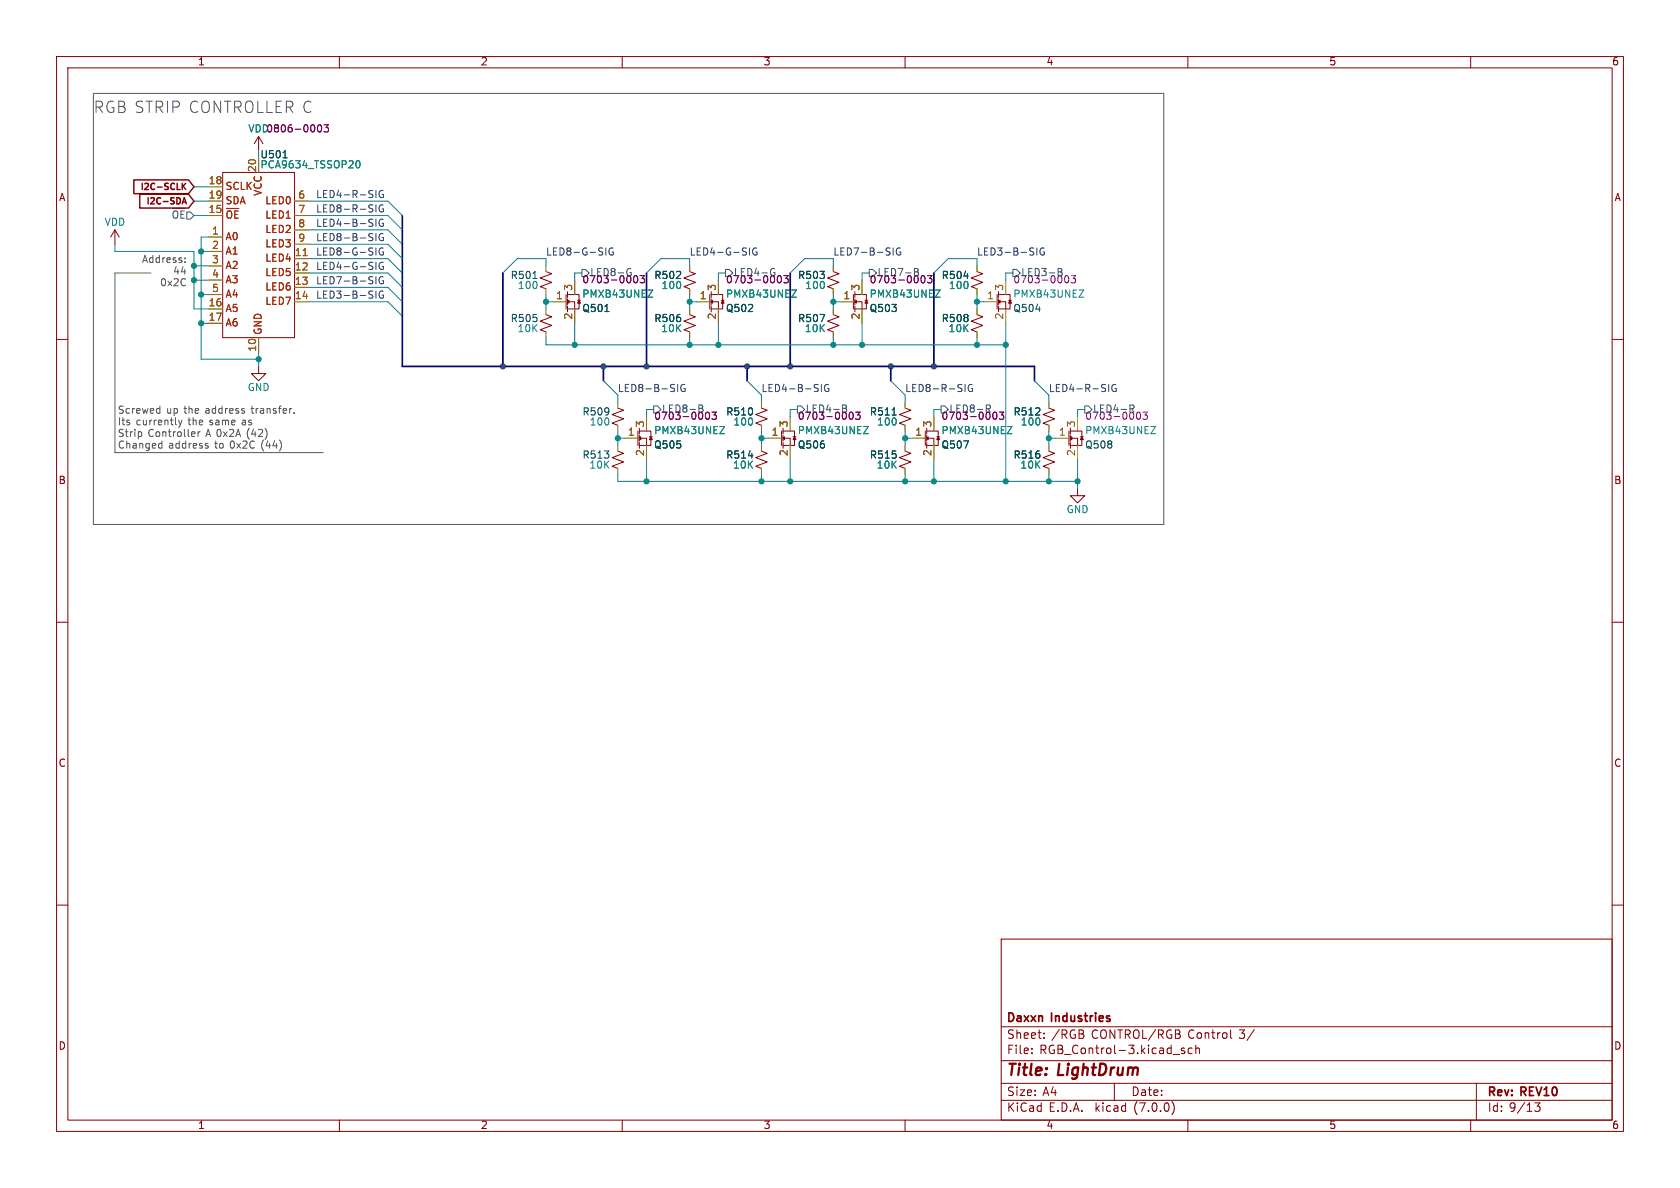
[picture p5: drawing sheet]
<svg xmlns="http://www.w3.org/2000/svg" width="297mm" height="210mm" viewBox="0 0 297 210" stroke-linecap="round" stroke-linejoin="round" font-family="sans-serif">
<g fill="none" stroke="#840000" stroke-width=".18">
<path d="M10 10h277v190h-277zM12 12h273v186h-273zM60 10v2M110 10v2M160 10v2M210 10v2M260 10v2M39.4 30.5h12.7v29.2h-12.7zM45.7 24.1l-.7 1.3M45.7 24.1v2.6M45.7 24.1l.8 1.3M10 60h2"/>
<path d="M20.3 40.6l-.7 1.3M20.3 40.6v2.6M20.3 40.6l.8 1.3M96.5 55.6l1 .4-2 .8 2 .7-2 .8 1 .4M96.5 48l1 .4-2 .7 2 .8-2 .8 1 .4M100.1 52.1v2.5M100.3 54.6h1.3M100.3 52.1h2.1v2.5h-.8M100.3 53.3h1.3v1.3M100.3 53.3l.3-.2v.5zM100.3 51.6v1M100.3 52.8v1"/>
<path d="M100.3 54.1v1M102.1 53.1h.5M121.9 48l1 .4-2 .7 2 .8-2 .8 1 .4M121.9 55.6l1 .4-2 .8 2 .7-2 .8 1 .4M125.5 52.1v2.5M125.7 54.6h1.3M125.7 52.1h2.1v2.5h-.8M125.7 53.3h1.3v1.3M125.7 53.3l.3-.2v.5zM125.7 51.6v1M125.7 52.8v1M125.7 54.1v1"/>
<path d="M127.5 53.1h.5M147.3 55.6l1 .4-2 .8 2 .7-2 .8 1 .4M147.3 48l1 .4-2 .7 2 .8-2 .8 1 .4M150.9 52.1v2.5M151.1 54.6h1.3M151.1 52.1h2.1v2.5h-.8M151.1 53.3h1.3v1.3M151.1 53.3l.3-.2v.5zM151.1 51.6v1M151.1 52.8v1M151.1 54.1v1M152.9 53.1h.5"/>
<path d="M172.7 48l1 .4-2 .7 2 .8-2 .8 1 .4M172.7 55.6l1 .4-2 .8 2 .7-2 .8 1 .4M176.3 52.1v2.5M176.5 54.6h1.3M176.5 52.1h2.1v2.5h-.8M176.5 53.3h1.3v1.3M176.5 53.3l.3-.2v.5zM176.5 51.6v1M176.5 52.8v1M176.5 54.1v1M178.3 53.1h.5M285 60h2"/>
<path d="M45.7 64.8v1.2h1.3l-1.3 1.3-1.3-1.3h1.3M109.2 79.8l1 .3-2 .8 2 .8-2 .7 1 .4M109.2 72.1l1 .4-2 .8 2 .7-2 .8 1 .4M112.8 76.2v2.5M113 78.7h1.3M113 76.2h2.1v2.5h-.8M113 77.5h1.3v1.2M113 77.5l.3-.3v.5zM113 75.7v1M113 77v1M113 78.2v1M114.8 77.2h.5"/>
<path d="M134.6 79.8l1 .3-2 .8 2 .8-2 .7 1 .4M134.6 72.1l1 .4-2 .8 2 .7-2 .8 1 .4M138.2 76.2v2.5M138.4 78.7h1.3M138.4 76.2h2.1v2.5h-.8M138.4 77.5h1.3v1.2M138.4 77.5l.3-.3v.5zM138.4 75.7v1M138.4 77v1M138.4 78.2v1M140.2 77.2h.5M160 79.8l1 .3-2 .8 2 .8-2 .7 1 .4"/>
<path d="M160 72.1l1 .4-2 .8 2 .7-2 .8 1 .4M163.6 76.2v2.5M163.8 78.7h1.3M163.8 76.2h2.1v2.5h-.8M163.8 77.5h1.3v1.2M163.8 77.5l.3-.3v.5zM163.8 75.7v1M163.8 77v1M163.8 78.2v1M165.6 77.2h.5M185.4 72.1l1 .4-2 .8 2 .7-2 .8 1 .4M185.4 79.8l1 .3-2 .8 2 .8-2 .7 1 .4"/>
<path d="M189 76.2v2.5M189.2 78.7h1.3M189.2 76.2h2.1v2.5h-.8M189.2 77.5h1.3v1.2M189.2 77.5l.3-.3v.5zM189.2 75.7v1M189.2 77v1M189.2 78.2v1M191 77.2h.5M190.5 86.4v1.2h1.3l-1.3 1.3-1.3-1.3h1.3M10 110h2M285 110h2"/>
<path d="M10 160h2M285 160h2M177 166h108v32h-108zM60 198v2M110 198v2M160 198v2M177 194.5h108M177 191.5h108M177 187.5h108M177 181.5h108M182.4 186.1v.2M182.4 185.3v.2"/>
<path d="M184.6 183.4v.2M184.6 182.6v.2M197 191.5v3M207.2 194.7a1.72 1.72 0 0 1 0 2.3M207.4 186.4h1.1M209.4 185.3h-.4l-.2 .2 .1 .2 .5 .1v.4h-.6M210 198v2M210.8 185.3h-.5l-.3 .2v.5l.2 .2h.6M211.4 185.4l.2-.1h.4v1M211.4 184.8v1.5M217.6 182.1v1.2l.2 .3M221.7 182l-1.2 1.9"/>
<path d="M260 198v2M261 191.5v6.5M272.3 195l-.5 .5 .4 .2v.6l-.2 .2-.6-.1"/>
</g>
<g fill="none" stroke="#a0a006" stroke-width=".18">
<path d="M36.8 38.1h2.6M36.8 33h2.6M36.8 35.6h2.6M45.7 27.9v2.6M52.1 38.1h2.5M52.1 35.6h2.5M36.8 41.9h2.6M36.8 54.6h2.6M36.8 57.2h2.6M36.8 44.5h2.6M36.8 47h2.6M36.8 49.5h2.6"/>
<path d="M36.8 52.1h2.6M45.7 59.7v2.5M52.1 53.3h2.5M52.1 45.7h2.5M52.1 48.3h2.5M52.1 50.8h2.5M52.1 40.6h2.5M52.1 43.2h2.5M96.5 47v1M96.5 51.1v1M96.5 54.6v1M96.5 58.7v1"/>
<path d="M97.8 53.3h2.2M101.6 49.5v2.6M101.6 54.6v2.6M121.9 47v1M121.9 51.1v1M121.9 54.6v1M121.9 58.7v1M123.2 53.3h2.2M127 49.5v2.6M127 54.6v2.6M147.3 47v1M147.3 51.1v1"/>
<path d="M147.3 54.6v1M147.3 58.7v1M148.6 53.3h2.2M152.4 49.5v2.6M152.4 54.6v2.6M172.7 47v1M172.7 51.1v1M172.7 54.6v1M172.7 58.7v1M174 53.3h2.2M177.8 49.5v2.6M177.8 54.6v2.6"/>
<path d="M109.2 71.1v1M109.2 75.2v1M109.2 78.7v1.1M110.5 77.5h2.2M114.3 73.7v2.5M114.3 78.7v2.6M134.6 71.1v1M134.6 75.2v1M134.6 78.7v1.1M135.9 77.5h2.2M139.7 73.7v2.5M139.7 78.7v2.6"/>
<path d="M160 71.1v1M160 75.2v1M160 78.7v1.1M161.3 77.5h2.2M165.1 73.7v2.5M165.1 78.7v2.6M185.4 71.1v1M185.4 75.2v1M185.4 78.7v1.1M186.7 77.5h2.2M190.5 73.7v2.5M190.5 78.7v2.6"/>
<path d="M109.2 82.8v1M134.6 82.8v1M160 82.8v1M185.4 82.8v1"/>
</g>
<g fill="#840000" stroke="#840000" stroke-width=".18">
<path d="M102.4 53.1l.2 .5h-.5z"/>
<path d="M178.6 53.1l.2 .5h-.5z"/>
<path d="M127.8 53.1l.2 .5h-.5z"/>
<path d="M140.5 77.2l.2 .5h-.5z"/>
<path d="M115.1 77.2l.2 .5h-.5z"/>
<path d="M153.2 53.1l.2 .5h-.5z"/>
<path d="M191.3 77.2l.2 .5h-.5z"/>
<path d="M165.9 77.2l.2 .5h-.5z"/>
</g>
<path d="M50 27.9h.8M94.2 49.2h.7M106.9 55.1h.8M157.7 73.4h.7" fill="none" stroke="#005550" stroke-width=".18"/>
<path d="M63 28.5l.2-.1a.68 .68 0 0 1 .5 .6 .68 .68 0 0 1-.5 .7l-.2-.1M114.6 51.3h.8l-.8 1.2h.8M140 51.3h.8l-.8 1.2h.8M165.4 51.3h.8l-.8 1.2h.8M190.8 51.3h.8l-.8 1.2h.8M127.3 75.4h.8l-.8 1.3h.8M152.7 75.4h.8l-.8 1.3h.8M178.1 75.4h.8l-.8 1.3h.8M203.5 75.4h.8l-.8 1.3h.8" fill="none" stroke="#128875" stroke-width=".18"/>
<g fill="none" stroke="#840084" stroke-width=".18">
<path d="M56.3 22.2l.1-.1a.68 .68 0 0 1 .5 .6 .68 .68 0 0 1-.5 .6l-.1-.1-.2-.4zM57.3 22.1h.8l-.5 .4 .4 .2v.5l-.2 .1-.5-.1M112.2 48.8l.1-.1a.68 .68 0 0 1 .5 .7 .68 .68 0 0 1-.5 .6 .84 .84 0 0 1-.1-1.2zM113.2 48.7h.7l-.4 .5 .4 .1v.6l-.2 .1-.5-.1M137.6 48.8l.1-.1a.68 .68 0 0 1 .5 .7 .68 .68 0 0 1-.5 .6 .84 .84 0 0 1-.1-1.2zM138.6 48.7h.7l-.4 .5 .4 .1v.6l-.2 .1-.5-.1M163 48.8l.1-.1a.68 .68 0 0 1 .5 .7 .68 .68 0 0 1-.5 .6 .84 .84 0 0 1-.1-1.2zM164 48.7h.7l-.4 .5 .4 .1v.6l-.2 .1-.5-.1M188.4 48.8l.1-.1a.68 .68 0 0 1 .5 .7 .68 .68 0 0 1-.5 .6 .84 .84 0 0 1-.1-1.2zM189.4 48.7h.7l-.4 .5 .4 .1v.6l-.2 .1-.5-.1M124.9 72.9h.1a.68 .68 0 0 1 .5 .6 .68 .68 0 0 1-.5 .6 .84 .84 0 0 1-.1-1.2zM125.9 72.9h.7l-.4 .4 .4 .2v.5l-.2 .1-.5-.1"/>
<path d="M150.3 72.9h.1a.68 .68 0 0 1 .5 .6 .68 .68 0 0 1-.5 .6 .84 .84 0 0 1-.1-1.2zM151.3 72.9h.7l-.4 .4 .4 .2v.5l-.2 .1-.5-.1M175.7 72.9h.1a.68 .68 0 0 1 .5 .6 .68 .68 0 0 1-.5 .6 .84 .84 0 0 1-.1-1.2zM176.7 72.9h.7l-.4 .4 .4 .2v.5l-.2 .1-.5-.1M201.1 72.9h.1a.68 .68 0 0 1 .5 .6 .68 .68 0 0 1-.5 .6 .84 .84 0 0 1-.1-1.2zM202.1 72.9h.7l-.4 .4 .4 .2v.5l-.2 .1-.5-.1"/>
</g>
<path d="M53.6 45.2h.7" fill="none" stroke="#8c5a0a" stroke-width=".18"/>
<path d="M40.1 37.7a.42 .42 0 0 1 .4-.4 .42 .42 0 0 1 .5 .4M42.1 37.3h-.6v1.3" fill="none" stroke="#b02c04" stroke-width=".18"/>
<g fill="none" stroke="#345372" stroke-width=".18">
<path d="M30.5 36.8h2.2M30.6 37.7a.42 .42 0 0 1 .4-.4 .42 .42 0 0 1 .4 .4M32.6 37.3h-.6v1.3M33 37.5h.7l.6 .6-.6 .6h-.7zM102.9 47.6h.6l.6 .7-.6 .6h-.6zM111 47.5h.5M111.3 48.2h.3v.4M128.3 47.6h.6l.6 .7-.6 .6h-.6zM136.4 47.5h.5M136.7 48.2h.3v.4M153.7 47.6h.6l.6 .7-.6 .6h-.6zM161.7 47.5l.6 .1v.2l-.2 .3"/>
<path d="M161.7 48.1h.4M162.1 48.1l.3 .2-.1 .3M179.1 47.6h.6l.6 .7-.6 .6h-.6zM187.1 47.5l.6 .1v.2l-.2 .3M187.1 48.1h.4M187.5 48.1l.3 .2-.1 .3M115.6 71.8h.6l.6 .6-.6 .6h-.6zM123.6 71.6l.6 .1v.2l-.2 .3M123.6 72.2h.4M124 72.2l.3 .2-.1 .3M141 71.8h.6l.6 .6-.6 .6h-.6zM149 71.6l.6 .1v.2l-.2 .3"/>
<path d="M149 72.2h.4M149.4 72.2l.3 .2-.1 .3M166.4 71.8h.6l.6 .6-.6 .6h-.6zM174.4 71.6h.4l.3 .2-.1 .4-.6 .1M174.7 72.3l.4 .6M191.8 71.8h.6l.6 .6-.6 .6h-.6zM199.8 71.6h.4l.3 .2-.1 .4-.6 .1M200.1 72.3l.4 .6"/>
</g>
<path d="M23.7 31.8h9.6l1 1.2-1 1.2h-9.6zM24.7 34.3h8.6l1 1.3-1 1.2h-8.6zM32.2 32.4v1.1M32.2 36l.4-1.1 .3 1.1M32.3 35.7h.5M32.4 32.9l.4 .6M32.8 32.4l-.6 .6" fill="none" stroke="#840000" stroke-width=".25"/>
<g fill="none" stroke="#2d4364" stroke-width=".18">
<path d="M66.5 33.7v1.2M66.5 36.2v1.3M66.5 38.7v1.3M67.7 33.7a.59 .59 0 0 0-.7 .6 .59 .59 0 0 0 .7 .6l.1-.5h-.2M67.7 36.3a.59 .59 0 0 0-.7 .5 .59 .59 0 0 0 .7 .6l.1-.5h-.2M67.7 38.8a.59 .59 0 0 0-.7 .6 .59 .59 0 0 0 .7 .6l.1-.5h-.2M66.5 41.3v1.3M66.5 43.8v1.3M66.5 46.4v1.2M66.5 48.9v1.3M66.5 51.4v1.3M67.7 43.9a.59 .59 0 0 0-.7 .6 .59 .59 0 0 0 .7 .5l.1-.4h-.2"/>
<path d="M67.7 51.5a.59 .59 0 0 0-.7 .6 .59 .59 0 0 0 .7 .6l.1-.5h-.2M67.7 41.3a.59 .59 0 0 0-.7 .6 .59 .59 0 0 0 .7 .6l.1-.5h-.2M67.7 46.4a.59 .59 0 0 0-.7 .6 .59 .59 0 0 0 .7 .6l.1-.5h-.2M67.7 49a.59 .59 0 0 0-.7 .5 .59 .59 0 0 0 .7 .6l.1-.5h-.2M107.1 43.8v1.3M108.4 43.9a.59 .59 0 0 0-.8 .6 .59 .59 0 0 0 .8 .5v-.4h-.2M132.5 43.8v1.3M133.8 43.9a.59 .59 0 0 0-.8 .6 .59 .59 0 0 0 .8 .5v-.4h-.2M157.9 43.8v1.3M159.2 43.9a.59 .59 0 0 0-.8 .6 .59 .59 0 0 0 .8 .5v-.4h-.2M183.3 43.8v1.3M184.6 43.9a.59 .59 0 0 0-.8 .6 .59 .59 0 0 0 .8 .5v-.4h-.2"/>
<path d="M119.8 68v1.2M121.1 68a.59 .59 0 0 0-.8 .6 .59 .59 0 0 0 .8 .6v-.5h-.2M145.2 68v1.2M146.5 68a.59 .59 0 0 0-.8 .6 .59 .59 0 0 0 .8 .6v-.5h-.2M170.6 68v1.2M171.9 68a.59 .59 0 0 0-.8 .6 .59 .59 0 0 0 .8 .6v-.5h-.2M196 68v1.2M197.3 68a.59 .59 0 0 0-.8 .6 .59 .59 0 0 0 .8 .6v-.5h-.2"/>
</g>
<g fill="none" stroke="#565656" stroke-width=".18">
<path d="M16.5 16.5h189.2v76.2h-189.2zM26.7 48.3h-6.4v31.7h36.8M32.7 46.3v.1M32.7 45.6v.1M25 76.4v.6M28.1 72.2l.2 .1M28.3 71.8v1.3M28.3 73l-.2 .1M28.5 78.4h.1M28.6 78v1.2M28.6 79.2h-.1M31.6 74.3l.3 .8"/>
<path d="M31.9 75.1l-.3 .4M32.2 74.3l-.3 .8M35 76.3v.9M35.4 76.3l-.4 .3M36.6 78.8l.2 .2-.2 .2M36.6 78.4h.2M52 72.9v.2"/>
</g>
<path d="M71.1 38.1v26.7h111.8v2.5M88.9 48.3v16.5M114.3 48.3v16.5M139.7 48.3v16.5M165.1 48.3v16.5M106.7 64.8v2.5M132.1 64.8v2.5M157.5 64.8v2.5" fill="none" stroke="#000084" stroke-width=".3"/>
<g fill="none" stroke="#0a73a0" stroke-width=".18">
<path d="M34.3 38.1h2.5M34.3 35.6h2.5M34.3 33h2.5M54.6 38.1h14l2.5 2.5M54.6 35.6h14l2.5 2.5M20.3 43.2v1.3h14v10.1h2.5M34.3 47h2.5M34.3 49.5h2.5M35.6 57.2h1.2M35.6 44.5h1.2M35.6 52.1h1.2M36.8 41.9h-1.2v21.6h10.1"/>
<path d="M54.6 45.7h14l2.5 2.6M54.6 48.3h14l2.5 2.5M54.6 53.3h14l2.5 2.6M54.6 50.8h14l2.5 2.5M54.6 40.6h14l2.5 2.6M54.6 43.2h14l2.5 2.5M96.5 59.7v1.3h81.3M96.5 47v-1.3h-5.1l-2.5 2.6M96.5 53.3h1.3M96.5 52.1v2.5M101.6 57.2v3.8M102.9 48.3h-1.3v1.2"/>
<path d="M121.9 47v-1.3h-5.1l-2.5 2.6M121.9 53.3h1.3M121.9 52.1v2.5M121.9 59.7v1.3M127 57.2v3.8M128.3 48.3h-1.3v1.2M147.3 47v-1.3h-5.1l-2.5 2.6M147.3 52.1v2.5M147.3 59.7v1.3M147.3 53.3h1.3M152.4 57.2v3.8M153.7 48.3h-1.3v1.2"/>
<path d="M172.7 47v-1.3h-5.1l-2.5 2.6M172.7 53.3h1.3M172.7 52.1v2.5M172.7 59.7v1.3M177.8 57.2v27.9M179.1 48.3h-1.3v1.2M45.7 62.2v2.6M106.7 67.3l2.5 2.6v1.2M109.2 77.5h1.3M109.2 76.2v2.5M115.6 72.4h-1.3v1.3M132.1 67.3l2.5 2.6v1.2"/>
<path d="M134.6 76.2v2.5M134.6 77.5h1.3M141 72.4h-1.3v1.3M157.5 67.3l2.5 2.6v1.2M160 76.2v2.5M160 77.5h1.3M166.4 72.4h-1.3v1.3M182.9 67.3l2.5 2.6v1.2M185.4 77.5h1.3M185.4 76.2v2.5M191.8 72.4h-1.3v1.3M109.2 83.8v1.3h81.3"/>
<path d="M114.3 81.3v3.8M134.6 83.8v1.3M139.7 81.3v3.8M160 83.8v1.3M165.1 81.3v3.8M185.4 83.8v1.3M190.5 81.3v5.1"/>
</g>
<g fill="#028f99" stroke="#028f99" stroke-width=".18">
<circle cx="147.3" cy="61" r=".46"/>
<circle cx="152.4" cy="61" r=".46"/>
<circle cx="134.6" cy="85.1" r=".46"/>
<circle cx="139.7" cy="85.1" r=".46"/>
<circle cx="160" cy="77.5" r=".46"/>
<circle cx="160" cy="85.1" r=".46"/>
<circle cx="134.6" cy="77.5" r=".46"/>
<circle cx="147.3" cy="53.3" r=".46"/>
<circle cx="177.8" cy="61" r=".46"/>
<circle cx="172.7" cy="61" r=".46"/>
<circle cx="165.1" cy="85.1" r=".46"/>
<circle cx="177.8" cy="85.1" r=".46"/>
<circle cx="190.5" cy="85.1" r=".46"/>
<circle cx="185.4" cy="85.1" r=".46"/>
<circle cx="185.4" cy="77.5" r=".46"/>
<circle cx="172.7" cy="53.3" r=".46"/>
<circle cx="114.3" cy="85.1" r=".46"/>
<circle cx="121.9" cy="61" r=".46"/>
<circle cx="127" cy="61" r=".46"/>
<circle cx="121.9" cy="53.3" r=".46"/>
<circle cx="35.6" cy="52.1" r=".46"/>
<circle cx="35.6" cy="57.2" r=".46"/>
<circle cx="45.7" cy="63.5" r=".46"/>
<circle cx="35.6" cy="44.5" r=".46"/>
<circle cx="34.3" cy="47" r=".46"/>
<circle cx="34.3" cy="49.5" r=".46"/>
<circle cx="96.5" cy="53.3" r=".46"/>
<circle cx="101.6" cy="61" r=".46"/>
<circle cx="109.2" cy="77.5" r=".46"/>
</g>
<g fill="#004099" stroke="#004099" stroke-width=".18">
<circle cx="139.7" cy="64.8" r=".46"/>
<circle cx="165.1" cy="64.8" r=".46"/>
<circle cx="157.5" cy="64.8" r=".46"/>
<circle cx="132.1" cy="64.8" r=".46"/>
<circle cx="88.9" cy="64.8" r=".46"/>
<circle cx="106.7" cy="64.8" r=".46"/>
<circle cx="114.3" cy="64.8" r=".46"/>
</g>
<text font-size="2.8" fill="#565656" x="16.5" y="20.3">RGB STRIP CONTROLLER C</text>
<g font-size="2.8" fill="#840000">
<text x="178" y="190.8">Title:</text>
<text x="187.1" y="190.8">LightDrum</text>
</g>
<g font-size="2.1" fill="#840000">
<text x="178" y="183.9">Sheet:</text>
<text x="178" y="181.1">Daxxn</text>
<text x="185.9" y="183.9">/RGB</text>
<text x="186" y="181.1">Industries</text>
<text x="193" y="183.9">CONTROL/RGB</text>
<text x="210.1" y="183.9">Control</text>
<text x="219.2" y="183.9">3/</text>
<text x="178" y="186.6">File:</text>
<text x="183.8" y="186.6">RGB_Control-3.kicad_sch</text>
<text x="178" y="196.8">KiCad</text>
<text x="178" y="194">Size:</text>
<text x="184.3" y="194">A4</text>
<text x="185.4" y="196.8">E.D.A.</text>
<text x="193.7" y="196.8">kicad</text>
<text x="200" y="194">Date:</text>
<text x="200.6" y="196.8">(7.0.0)</text>
<text x="263" y="194.2">Rev:</text>
<text x="263" y="196.8">Id: 9/13</text>
<text x="269" y="194.2">REV10</text>
</g>
<g font-size="1.8" fill="#840000">
<text x="35" y="11.8">1</text>
<text x="85" y="11.8">2</text>
<text x="135" y="11.8">3</text>
<text x="185" y="11.8">4</text>
<text x="235" y="11.8">5</text>
<text x="285" y="11.8">6</text>
<text x="10.4" y="35.8">A</text>
<text x="285.4" y="35.8">A</text>
<text x="10.3" y="85.8">B</text>
<text x="285.3" y="85.8">B</text>
<text x="10.3" y="135.8">C</text>
<text x="285.3" y="135.8">C</text>
<text x="10.3" y="185.8">D</text>
<text x="285.3" y="185.8">D</text>
<text x="35" y="199.8">1</text>
<text x="85" y="199.8">2</text>
<text x="135" y="199.8">3</text>
<text x="185" y="199.8">4</text>
<text x="235" y="199.8">5</text>
<text x="285" y="199.8">6</text>
</g>
<g font-size="1.8" fill="#840084">
<text x="43.8" y="23.7">VDD0806-0003</text>
<text x="102.9" y="50.4">0703-0003</text>
<text x="104.3" y="49.1">LED8-G</text>
<text x="128.3" y="50.4">0703-0003</text>
<text x="129.7" y="49.1">LED4-G</text>
<text x="153.7" y="50.4">0703-0003</text>
<text x="155.1" y="49.1">LED7-B</text>
<text x="115.6" y="74.5">0703-0003</text>
<text x="117" y="73.2">LED8-B</text>
<text x="141" y="74.5">0703-0003</text>
<text x="142.4" y="73.2">LED4-B</text>
<text x="166.4" y="74.5">0703-0003</text>
<text x="167.8" y="73.2">LED8-R</text>
<text x="191.8" y="74.5">0703-0003</text>
</g>
<g font-size="1.8" fill="#128875">
<text x="46" y="28.3">U501</text>
<text x="46" y="30">PCA9634_TSSOP20</text>
<text x="18.4" y="40.2">VDD</text>
<text x="91.5" y="51.4">100</text>
<text x="102.9" y="52.9">PMXB43UNEZ</text>
<text x="116.9" y="51.4">100</text>
<text x="128.3" y="52.9">PMXB43UNEZ</text>
<text x="142.3" y="51.4">100</text>
<text x="153.7" y="52.9">PMXB43UNEZ</text>
<text x="167.7" y="51.4">100</text>
<text x="179.1" y="52.9">PMXB43UNEZ</text>
<text x="91.4" y="59">10K</text>
<text x="116.8" y="59">10K</text>
<text x="142.2" y="59">10K</text>
<text x="167.6" y="59">10K</text>
<text x="43.7" y="69.4">GND</text>
<text x="104.2" y="75.5">100</text>
<text x="115.6" y="77">PMXB43UNEZ</text>
<text x="129.6" y="75.5">100</text>
<text x="141" y="77">PMXB43UNEZ</text>
<text x="155" y="75.5">100</text>
<text x="166.4" y="77">PMXB43UNEZ</text>
<text x="180.4" y="75.5">100</text>
<text x="191.8" y="77">PMXB43UNEZ</text>
<text x="104.1" y="83.1">10K</text>
<text x="129.5" y="83.1">10K</text>
<text x="154.9" y="83.1">10K</text>
<text x="180.3" y="83.1">10K</text>
<text x="188.5" y="91">GND</text>
</g>
<g font-size="1.8" fill="#8c5a0a">
<text x="36.8" y="32.8">18</text>
<text x="36.8" y="35.3">19</text>
<text x="45.5" y="30.5" transform="rotate(-90 45.5 30.5)">20</text>
<text x="52.7" y="35.3">6</text>
<text x="36.8" y="37.8">15</text>
<text x="37.4" y="41.7">1</text>
<text x="52.7" y="37.8">7</text>
<text x="52.7" y="40.4">8</text>
<text x="37.4" y="44.2">2</text>
<text x="37.4" y="46.7">3</text>
<text x="52.1" y="45.5">11</text>
<text x="52.7" y="42.9">9</text>
<text x="37.4" y="49.3">4</text>
<text x="37.4" y="51.8">5</text>
<text x="52.1" y="48">12</text>
<text x="52.1" y="50.5">13</text>
<text x="52.1" y="53.1">14</text>
<text x="98.2" y="53.1">1</text>
<text x="101.3" y="51.5" transform="rotate(-90 101.3 51.5)">3</text>
<text x="123.6" y="53.1">1</text>
<text x="126.7" y="51.5" transform="rotate(-90 126.7 51.5)">3</text>
<text x="149" y="53.1">1</text>
<text x="152.1" y="51.5" transform="rotate(-90 152.1 51.5)">3</text>
<text x="174.4" y="53.1">1</text>
<text x="177.5" y="51.5" transform="rotate(-90 177.5 51.5)">3</text>
<text x="36.8" y="54.4">16</text>
<text x="36.8" y="56.9">17</text>
<text x="101.3" y="56.5" transform="rotate(-90 101.3 56.5)">2</text>
<text x="126.7" y="56.5" transform="rotate(-90 126.7 56.5)">2</text>
<text x="152.1" y="56.5" transform="rotate(-90 152.1 56.5)">2</text>
<text x="177.5" y="56.5" transform="rotate(-90 177.5 56.5)">2</text>
<text x="45.5" y="62.2" transform="rotate(-90 45.5 62.2)">10</text>
<text x="110.9" y="77.2">1</text>
<text x="114" y="75.6" transform="rotate(-90 114 75.6)">3</text>
<text x="136.3" y="77.2">1</text>
<text x="139.4" y="75.6" transform="rotate(-90 139.4 75.6)">3</text>
<text x="161.7" y="77.2">1</text>
<text x="164.8" y="75.6" transform="rotate(-90 164.8 75.6)">3</text>
<text x="187.1" y="77.2">1</text>
<text x="190.2" y="75.6" transform="rotate(-90 190.2 75.6)">3</text>
<text x="114" y="80.7" transform="rotate(-90 114 80.7)">2</text>
<text x="139.4" y="80.7" transform="rotate(-90 139.4 80.7)">2</text>
<text x="164.8" y="80.7" transform="rotate(-90 164.8 80.7)">2</text>
<text x="190.2" y="80.7" transform="rotate(-90 190.2 80.7)">2</text>
</g>
<g font-size="1.8" fill="#b02c04">
<text x="39.9" y="33.8">SCLK</text>
<text x="46.5" y="34.7" transform="rotate(-90 46.5 34.7)">VCC</text>
<text x="39.9" y="39.5">~{OE}</text>
<text x="39.9" y="36.4">SDA</text>
<text x="46.8" y="36.4">LED0</text>
<text x="46.8" y="38.9">LED1</text>
<text x="46.8" y="41.5">LED2</text>
<text x="39.9" y="42.7">A0</text>
<text x="39.9" y="45.3">A1</text>
<text x="39.9" y="47.8">A2</text>
<text x="46.8" y="46.5">LED4</text>
<text x="46.8" y="44">LED3</text>
<text x="39.9" y="50.4">A3</text>
<text x="39.9" y="52.9">A4</text>
<text x="46.8" y="49.1">LED5</text>
<text x="46.8" y="51.6">LED6</text>
<text x="39.9" y="55.4">A5</text>
<text x="39.9" y="58">A6</text>
<text x="46.5" y="59.2" transform="rotate(-90 46.5 59.2)">GND</text>
<text x="46.8" y="54.2">LED7</text>
</g>
<g font-size="1.8" fill="#2d4364">
<text x="55.9" y="35.2">LED4-R-SIG</text>
<text x="55.9" y="40.3">LED4-B-SIG</text>
<text x="55.9" y="37.8">LED8-R-SIG</text>
<text x="55.9" y="42.8">LED8-B-SIG</text>
<text x="55.9" y="45.4">LED8-G-SIG</text>
<text x="55.9" y="47.9">LED4-G-SIG</text>
<text x="96.5" y="45.4">LED8-G-SIG</text>
<text x="121.9" y="45.4">LED4-G-SIG</text>
<text x="147.3" y="45.4">LED7-B-SIG</text>
<text x="172.7" y="45.4">LED3-B-SIG</text>
<text x="55.9" y="53">LED3-B-SIG</text>
<text x="55.9" y="50.5">LED7-B-SIG</text>
<text x="109.2" y="69.5">LED8-B-SIG</text>
<text x="134.6" y="69.5">LED4-B-SIG</text>
<text x="160" y="69.5">LED8-R-SIG</text>
<text x="185.4" y="69.5">LED4-R-SIG</text>
</g>
<g font-size="1.8" fill="#345372">
<text x="30.2" y="39.5">~{OE}</text>
<text x="179.1" y="50.4">0703-0003</text>
<text x="180.5" y="49.1">LED3-B</text>
<text x="193.2" y="73.2">LED4-R</text>
</g>
<g font-size="1.8" fill="#565656">
<text x="25" y="46.7">Address:</text>
<text x="28.2" y="50.8">0x2C</text>
<text x="30.5" y="48.7">44</text>
<text x="20.8" y="73.3">Screwed</text>
<text x="20.8" y="75.4">Its</text>
<text x="20.8" y="77.4">Strip</text>
<text x="24.1" y="75.4">currently</text>
<text x="26.2" y="77.4">Controller</text>
<text x="29.5" y="73.3">up the</text>
<text x="33.4" y="75.4">the</text>
<text x="36.5" y="73.3">address</text>
<text x="36.5" y="77.4">A 0x2A</text>
<text x="37.2" y="75.4">same</text>
<text x="43.1" y="75.4">as</text>
<text x="43.9" y="77.4">(42)</text>
<text x="44.8" y="73.3">transfer.</text>
<text x="20.8" y="79.5">Changed</text>
<text x="29.8" y="79.5">address</text>
<text x="38.1" y="79.5">to</text>
<text x="40.9" y="79.5">0x2C</text>
<text x="46.5" y="79.5">(44)</text>
</g>
<g font-size="1.8" fill="#005550">
<text x="90.2" y="49.6">R501</text>
<text x="115.6" y="49.6">R502</text>
<text x="141" y="49.6">R503</text>
<text x="166.4" y="49.6">R504</text>
<text x="90.2" y="57.2">R505</text>
<text x="102.9" y="55.4">Q501</text>
<text x="115.6" y="57.2">R506</text>
<text x="128.3" y="55.4">Q502</text>
<text x="141" y="57.2">R507</text>
<text x="153.7" y="55.4">Q503</text>
<text x="166.4" y="57.2">R508</text>
<text x="179.1" y="55.4">Q504</text>
<text x="102.9" y="73.7">R509</text>
<text x="128.3" y="73.7">R510</text>
<text x="153.7" y="73.7">R511</text>
<text x="179.1" y="73.7">R512</text>
<text x="102.9" y="81.3">R513</text>
<text x="115.6" y="79.6">Q505</text>
<text x="128.3" y="81.3">R514</text>
<text x="141" y="79.6">Q506</text>
<text x="153.7" y="81.3">R515</text>
<text x="166.4" y="79.6">Q507</text>
<text x="179.1" y="81.3">R516</text>
<text x="191.8" y="79.6">Q508</text>
</g>
<g font-size="1.5" fill="#840000">
<text x="24.5" y="34">I2C-SCLK</text>
<text x="25.5" y="36.5">I2C-SDA</text>
</g>
</svg>
